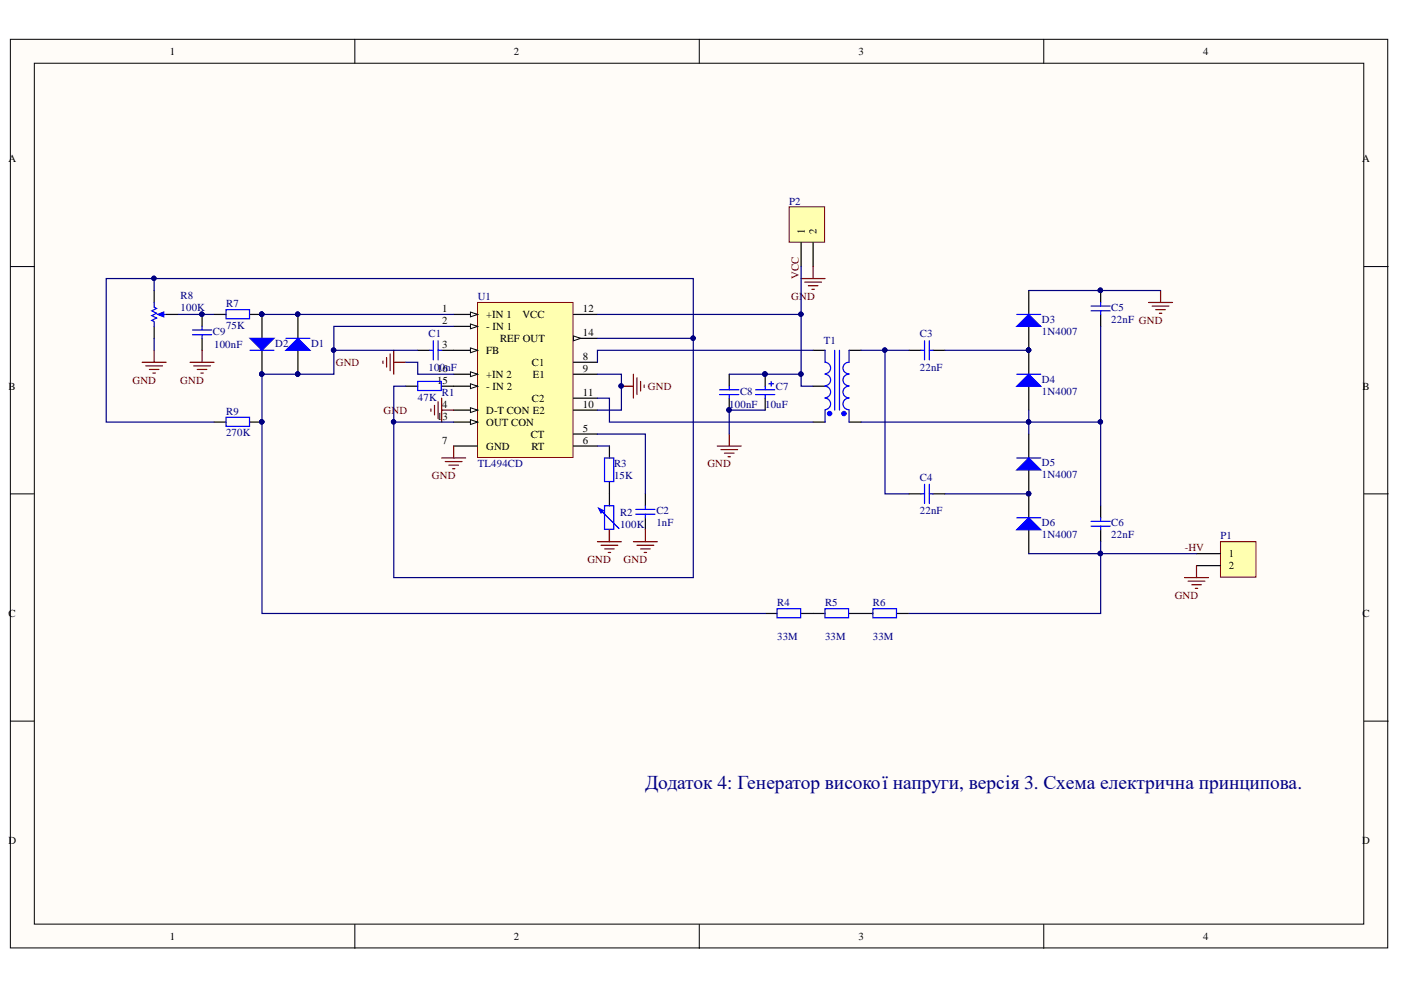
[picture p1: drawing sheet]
<svg xmlns="http://www.w3.org/2000/svg" width="297mm" height="210mm" viewBox="0 0 297 210" stroke-linecap="round" stroke-linejoin="round" font-family="sans-serif">
<g fill="#fffcf8" stroke="#000" stroke-width=".21">
<path d="M2.2 8.3h292v192.7h-292z"/>
<path d="M7.3 13.4h281.8v182.5h-281.8z"/>
</g>
<path d="M75.2 8.3v5.1M148.3 8.3v5.1M221.3 8.3v5.1M2.2 56.5h5.1M289.2 56.5h5.1M2.2 104.7h5.1M289.2 104.7h5.1M2.2 152.9h5.1M289.2 152.9h5.1M75.2 196v5.1M148.3 196v5.1M221.3 196v5.1" fill="none" stroke="#000" stroke-width=".21"/>
<path d="M101.2 64.1h20.3v32.9h-20.3z" fill="#ffffb0" stroke="#800000" stroke-width=".21"/>
<path d="M121.6 66.7h5.1M96.2 87h5.1M121.6 87h5.1" fill="none" stroke="#000" stroke-width=".25"/>
<path d="M99.7 86.4l1.6 .6-1.6 .5z" fill="#fffcf8"/>
<path d="M99.7 86.4l1.6 .6-1.6 .5z" fill="none" stroke="#000" stroke-width=".21"/>
<path d="M96.2 89.5h5.1" fill="none" stroke="#000" stroke-width=".25"/>
<path d="M99.7 89l1.6 .5-1.6 .5z" fill="#fffcf8"/>
<path d="M99.7 89l1.6 .5-1.6 .5z" fill="none" stroke="#000" stroke-width=".21"/>
<path d="M96.2 81.9h5.1M121.6 94.6h5.1" fill="none" stroke="#000" stroke-width=".25"/>
<path d="M99.7 81.4l1.6 .5-1.6 .5z" fill="#fffcf8"/>
<path d="M99.7 81.4l1.6 .5-1.6 .5z" fill="none" stroke="#000" stroke-width=".21"/>
<path d="M96.2 79.3h5.1" fill="none" stroke="#000" stroke-width=".25"/>
<path d="M99.7 78.8l1.6 .5-1.6 .6z" fill="#fffcf8"/>
<path d="M99.7 78.8l1.6 .5-1.6 .6z" fill="none" stroke="#000" stroke-width=".21"/>
<path d="M96.2 66.7h5.1" fill="none" stroke="#000" stroke-width=".25"/>
<path d="M99.7 66.2l1.6 .5-1.6 .5z" fill="#fffcf8"/>
<path d="M99.7 66.2l1.6 .5-1.6 .5z" fill="none" stroke="#000" stroke-width=".21"/>
<path d="M96.2 69.2h5.1" fill="none" stroke="#000" stroke-width=".25"/>
<path d="M99.7 68.7l1.6 .5-1.6 .5z" fill="#fffcf8"/>
<path d="M99.7 68.7l1.6 .5-1.6 .5z" fill="none" stroke="#000" stroke-width=".21"/>
<path d="M96.2 74.3h5.1" fill="none" stroke="#000" stroke-width=".25"/>
<path d="M99.7 73.8l1.6 .5-1.6 .5z" fill="#fffcf8"/>
<path d="M99.7 73.8l1.6 .5-1.6 .5z" fill="none" stroke="#000" stroke-width=".21"/>
<path d="M121.6 76.8h5.1M121.6 79.3h5.1M121.6 71.7h5.1M96.2 94.6h5.1M121.6 84.4h5.1" fill="none" stroke="#000" stroke-width=".25"/>
<path d="M121.6 71.2l1.5 .5-1.5 .5z" fill="#fffcf8"/>
<path d="M121.6 71.2l1.5 .5-1.5 .5z" fill="none" stroke="#000" stroke-width=".21"/>
<path d="M63.2 66.7v5M63.2 74.3v5M121.6 92h5.1" fill="none" stroke="#000" stroke-width=".25"/>
<g fill="#000080" stroke="#000080" stroke-width=".21">
<circle cx="63.1" cy="79.3" r=".46"/>
<circle cx="63.1" cy="66.6" r=".46"/>
</g>
<path d="M60.6 74.3l2.6-2.6 2.5 2.6z" fill="#00f"/>
<path d="M60.6 74.3l2.6-2.6 2.5 2.6zM60.6 71.7h5.1" fill="none" stroke="#00f" stroke-width=".25"/>
<g fill="#000080" stroke="#000080" stroke-width=".21">
<circle cx="63.1" cy="79.3" r=".46"/>
<circle cx="63.1" cy="66.6" r=".46"/>
<circle cx="55.5" cy="66.6" r=".46"/>
<circle cx="55.5" cy="79.3" r=".46"/>
</g>
<path d="M55.5 66.7v5M55.5 74.3v5" fill="none" stroke="#000" stroke-width=".25"/>
<path d="M53 71.7h5.1l-2.6 2.6z" fill="#00f"/>
<g fill="none" stroke="#00f" stroke-width=".25">
<path d="M53 71.7h5.1l-2.6 2.6zM53 74.3h5.1M91.1 74.3h.8M91.9 72.2v4.1M92.9 74.3h.7M92.9 72.2v4.1M88.6 80.9h4.9v1.9h-4.9zM127.4 108.3l3.8 3.8M128.2 107.2h1.9v5h-1.9zM134.8 109h4.1M134.8 108h4.1M136.8 107.2v.8"/>
<path d="M136.8 109v.8"/>
</g>
<g fill="#000080" stroke="#000080" stroke-width=".21">
<circle cx="55.5" cy="66.6" r=".46"/>
<circle cx="55.5" cy="79.3" r=".46"/>
</g>
<path d="M88.6 74.3h2.5M93.6 74.3h2.6M86 81.9h2.6M93.6 81.9h2.6M129.2 104.7v2.5M129.2 112.3v2.6M136.8 104.7v2.5M136.8 109.8v2.5" fill="none" stroke="#000" stroke-width=".25"/>
<g fill="none" stroke="#800000" stroke-width=".25">
<path d="M81.2 76.6v.5M82 75.8v2M82.7 75v3.6M83.5 74.3v5M83.5 76.8h2.5M91.4 86.7v.5M92.1 85.9v2.1M92.9 85.2v3.5M93.6 84.4v5.1M93.6 87h2.6M93.6 97.1h5.1M94.4 97.9h3.6"/>
<path d="M95.2 98.6h2M95.9 99.4h.5M96.2 94.6v2.5M134.3 114.9h5.1M135.1 115.6h3.5M135.8 116.4h2M136.6 117.1h.5M136.8 112.3v2.6"/>
</g>
<path d="M126.9 107.8l1 .5-.5 .5z" fill="#00f"/>
<g fill="none" stroke="#00f" stroke-width=".25">
<path d="M174.9 79.3a1.22 1.22 0 0 1 1.2 1.3 1.22 1.22 0 0 1-1.2 1.2M174.9 74.3v2.5a1.22 1.22 0 0 1 1.2 1.2 1.22 1.22 0 0 1-1.2 1.2M177 74.3v12.7M178 74.3v12.7M180 79.4a1.22 1.22 0 0 0-1.3 1.2 1.22 1.22 0 0 0 1.3 1.2M180 74.3v2.5a1.22 1.22 0 0 0-1.3 1.2 1.22 1.22 0 0 0 1.3 1.2M128.2 97.1h1.9v5h-1.9zM152.6 82.6h4M152.6 83.7h4M154.6 81.9v.7M154.6 83.7v.7M160.2 82.6h4.1"/>
<path d="M160.2 83.7h4.1M162.2 81.9v.7M162.2 83.7v.7M163 81.4h1M163.5 80.9v1M174.9 84.4a1.22 1.22 0 0 1 1.2 1.2 1.22 1.22 0 0 1-1.2 1.3M174.9 81.9a1.23 1.23 0 0 1 1.2 1.2 1.23 1.23 0 0 1-1.2 1.2M174.9 87v2.5M180 84.4a1.22 1.22 0 0 0-1.3 1.2 1.22 1.22 0 0 0 1.3 1.3M180 81.9a1.23 1.23 0 0 0-1.3 1.2 1.23 1.23 0 0 0 1.3 1.2M180 87v2.5M126.9 107.8l1 .5-.5 .5z"/>
</g>
<g fill="none" stroke="#000" stroke-width=".25">
<path d="M154.6 79.3v2.6M162.2 79.3v2.6M172.4 74.3h2.5M180 74.3h2.6M218.1 61.6v5.1M218.1 69.2v5.1M129.2 94.6v2.5M154.6 84.4v2.6M162.2 84.4v2.6M172.4 89.5h2.5M172.4 81.9h2.5M180 89.5h2.6"/>
<path d="M129.2 102.2v2.5"/>
</g>
<g fill="none" stroke="#800000" stroke-width=".25">
<path d="M134.3 79.3v5.1M131.8 81.9h2.5M135.1 80.1v3.6M135.8 80.9v2M136.6 81.6v.5M152.1 94.6h5.1M152.8 95.3h3.6M153.6 96.1h2M154.4 96.8h.5M154.6 92v2.6M126.7 114.9h5.1M127.4 115.6h3.6"/>
<path d="M128.2 116.4h2M129 117.1h.5M129.2 112.3v2.6"/>
</g>
<g fill="#000080" stroke="#000080" stroke-width=".21">
<circle cx="131.7" cy="81.8" r=".46"/>
<circle cx="162.2" cy="79.3" r=".47"/>
<circle cx="154.6" cy="86.9" r=".46"/>
<circle cx="218.1" cy="74.2" r=".46"/>
</g>
<g fill="#00f" stroke="#00f" stroke-width=".21">
<circle cx="178.9" cy="87.7" r=".47"/>
<circle cx="175.9" cy="87.7" r=".47"/>
</g>
<path d="M215.6 69.2l2.5-2.5 2.6 2.5z" fill="#00f"/>
<path d="M215.6 69.2l2.5-2.5 2.6 2.5zM215.6 66.7h5.1" fill="none" stroke="#00f" stroke-width=".25"/>
<circle cx="218.1" cy="74.2" r=".46" fill="#000080" stroke="#000080" stroke-width=".21"/>
<path d="M218.1 74.3v5M218.1 81.9v5.1" fill="none" stroke="#000" stroke-width=".25"/>
<path d="M215.6 81.9l2.5-2.6 2.6 2.6z" fill="#00f"/>
<path d="M215.6 79.3h5.1M215.6 81.9l2.5-2.6 2.6 2.6z" fill="none" stroke="#00f" stroke-width=".25"/>
<g fill="#000080" stroke="#000080" stroke-width=".21">
<circle cx="218.1" cy="74.2" r=".46"/>
<circle cx="218.1" cy="104.7" r=".46"/>
</g>
<path d="M218.1 92v5.1M218.1 99.6v5.1" fill="none" stroke="#000" stroke-width=".25"/>
<path d="M215.6 99.6l2.5-2.5 2.6 2.5z" fill="#00f"/>
<path d="M215.6 99.6l2.5-2.5 2.6 2.5zM215.6 97.1h5.1" fill="none" stroke="#00f" stroke-width=".25"/>
<circle cx="218.1" cy="104.7" r=".46" fill="#000080" stroke="#000080" stroke-width=".21"/>
<path d="M218.1 104.7v5.1M218.1 112.3v5.1" fill="none" stroke="#000" stroke-width=".25"/>
<path d="M215.6 112.3l2.5-2.5 2.6 2.5z" fill="#00f"/>
<g fill="none" stroke="#00f" stroke-width=".25">
<path d="M195.3 74.3h.7M196 72.2v4.1M197 72.2v4.1M197 74.3h.8M231.3 64.9h4.1M231.3 65.9h4.1M233.4 64.1v.8M233.4 65.9v.8M195.3 104.7h.7M196 102.7v4M197 102.7v4M197 104.7h.8"/>
<path d="M215.6 112.3l2.5-2.5 2.6 2.5zM215.6 109.8h5.1M231.3 110.5h4.1M231.3 111.6h4.1M233.4 109.8v.7M233.4 111.6v.7"/>
</g>
<g fill="#000080" stroke="#000080" stroke-width=".21">
<circle cx="218.1" cy="104.7" r=".46"/>
<circle cx="233.3" cy="61.6" r=".47"/>
</g>
<path d="M192.7 74.3h2.6M197.8 74.3h2.5M233.4 61.6v2.5M233.4 66.7v2.5M192.7 104.7h2.6M197.8 104.7h2.5M233.4 107.2v2.6M233.4 112.3v2.6" fill="none" stroke="#000" stroke-width=".25"/>
<path d="M243.5 64.1h5.1M244.3 64.9h3.5M245 65.7h2.1M245.8 66.4h.5M246.1 61.6v2.5" fill="none" stroke="#800000" stroke-width=".25"/>
<path d="M258.8 114.9h7.5v7.5h-7.5z" fill="#ffffb0" stroke="#800000" stroke-width=".21"/>
<path d="M253.7 117.4h5.1M253.7 119.9h5.1" fill="none" stroke="#000" stroke-width=".25"/>
<path d="M253.7 119.9v2.6M251.1 122.5h5.1M251.9 123.2h3.6M252.7 124h2M253.4 124.7h.5" fill="none" stroke="#800000" stroke-width=".25"/>
<path d="M167.3 43.8h7.5v7.5h-7.5z" fill="#ffffb0" stroke="#800000" stroke-width=".21"/>
<path d="M169.9 51.5v5M172.4 51.5v5M32.7 61.6v2.5M32.7 69.2v2.5M42.8 66.7v2.5M42.8 71.7v2.6M45.4 66.7h2.5M53 66.7h2.5M162.2 130.1h2.6M169.9 130.1h5M180 130.1h5.1M190.2 130.1h2.5" fill="none" stroke="#000" stroke-width=".25"/>
<path d="M169.9 59.1h5M170.6 59.8h3.6M172.4 56.5v2.6M40.3 76.8h5.1M41.1 77.6h3.5M41.8 78.3h2.1M42.6 79.1h.5M42.8 74.3v2.5M171.4 60.6h2M172.1 61.3h.5" fill="none" stroke="#800000" stroke-width=".25"/>
<path d="M34 66.7h1.2M40.8 70h4.1M40.8 71h4.1M42.8 69.2v.8M42.8 71v.7M47.9 65.7h5v1.9h-5zM164.7 129.1h5.1v1.9h-5.1zM174.9 129.1h5v1.9h-5zM185.1 129.1h5v1.9h-5z" fill="none" stroke="#00f" stroke-width=".25"/>
<g fill="#000080" stroke="#000080" stroke-width=".21">
<circle cx="55.5" cy="66.6" r=".46"/>
<circle cx="42.8" cy="66.6" r=".46"/>
</g>
<path d="M33.4 66.7l1.3-.5v1z" fill="#00f"/>
<path d="M32.7 64.1v1l.5 .3-1 .5 1 .5-1 .5 1 .5-1 .5 .5 .3v1M33.4 66.7l1.3-.5v1zM47.9 88.5h5v1.9h-5z" fill="none" stroke="#00f" stroke-width=".25"/>
<path d="M35.2 66.7h2.6M45.4 89.5h2.5M53 89.5h2.5" fill="none" stroke="#000" stroke-width=".25"/>
<path d="M30.1 76.8h5.1M30.9 77.6h3.6M31.7 78.3h2M32.4 79.1h.5M32.7 74.3v2.5" fill="none" stroke="#800000" stroke-width=".25"/>
<g fill="#000080" stroke="#000080" stroke-width=".21">
<circle cx="55.5" cy="89.4" r=".46"/>
<circle cx="63.1" cy="66.6" r=".46"/>
<circle cx="55.5" cy="66.6" r=".46"/>
<circle cx="70.7" cy="74.2" r=".46"/>
<circle cx="83.4" cy="89.4" r=".46"/>
<circle cx="146.9" cy="71.7" r=".46"/>
<circle cx="131.7" cy="81.8" r=".46"/>
<circle cx="169.8" cy="79.3" r=".46"/>
<circle cx="162.2" cy="79.3" r=".47"/>
<circle cx="154.6" cy="86.9" r=".46"/>
<circle cx="218.1" cy="74.2" r=".46"/>
<circle cx="233.3" cy="117.4" r=".47"/>
<circle cx="218.1" cy="89.4" r=".46"/>
<circle cx="233.3" cy="89.4" r=".46"/>
<circle cx="187.6" cy="74.2" r=".46"/>
<circle cx="218.1" cy="104.7" r=".46"/>
<circle cx="233.3" cy="61.6" r=".47"/>
<circle cx="169.8" cy="66.6" r=".46"/>
<circle cx="42.8" cy="66.6" r=".46"/>
<circle cx="32.6" cy="59" r=".46"/>
<circle cx="63.1" cy="79.3" r=".46"/>
<circle cx="55.5" cy="79.3" r=".46"/>
</g>
<g fill="none" stroke="#000080" stroke-width=".25">
<path d="M32.7 59.1h-10.2v30.4h22.9M169.9 56.5v10.2M32.7 61.6v-2.5h114.3v12.6M32.7 71.7v2.6M37.8 66.7h7.6M55.5 66.7h40.7M70.8 74.3h17.8M86 76.8h2.6v2.5h7.6M96.2 69.2h-25.4v10.1h-15.3v50.8h106.7M126.7 71.7h20.3v50.8h-63.5v-33h12.7M126.7 79.3h5.1v7.7h-5.1M126.7 66.7h43.2v15.2h2.5"/>
<path d="M154.6 79.3h15.3M172.4 74.3h-45.7v2.5M182.6 74.3h10.1M187.6 74.3v30.4h5.1M200.3 74.3h17.8M218.1 61.6h28M233.4 69.2v20.3h-50.8M86 81.9h-2.5v7.6M126.7 92h10.1v12.7M126.7 84.4h2.5v5.1h43.2M126.7 94.6h2.5M162.2 87h-7.6v5"/>
<path d="M218.1 87v5M233.4 89.5v17.7M200.3 104.7h17.8M233.4 114.9v2.5h-15.3M253.7 117.4h-20.3v12.7h-40.7"/>
</g>
<text font-size="4.1" fill="#000080" x="136.8" y="167.2">Додаток 4: Генератор високої напруги, версія 3. Схема електрична принципова.</text>
<g font-size="2.3">
<text x="36" y="11.6">1</text>
<text x="109" y="11.6">2</text>
<text x="182" y="11.6">3</text>
<text x="255.1" y="11.6">4</text>
<text x="1.8" y="34.4">A</text>
<text x="288.8" y="34.4">A</text>
<text x="170.6" y="49.6" transform="rotate(-90 170.6 49.6)">1</text>
<text x="173.1" y="49.6" transform="rotate(-90 173.1 49.6)">2</text>
<text x="93.8" y="66.2">1</text>
<text x="93.8" y="68.7">2</text>
<text x="103.1" y="67.4">+IN 1</text>
<text x="103.1" y="70">- IN 1</text>
<text x="110.8" y="67.4">VCC</text>
<text x="123.6" y="66.2">12</text>
<text x="123.6" y="71.2">14</text>
<text x="93.8" y="73.8">3</text>
<text x="103.1" y="75">FB</text>
<text x="106" y="72.5">REF OUT</text>
<text x="112.8" y="77.6">C1</text>
<text x="123.6" y="76.3">8</text>
<text x="1.8" y="82.6">B</text>
<text x="92.7" y="81.4">15</text>
<text x="103.1" y="82.6">- IN 2</text>
<text x="103.1" y="80.1">+IN 2</text>
<text x="112.9" y="80.1">E1</text>
<text x="123.6" y="78.8">9</text>
<text x="123.6" y="83.9">11</text>
<text x="288.9" y="82.6">B</text>
<text x="92.7" y="89">1</text>
<text x="93.8" y="86.4">4</text>
<text x="93.8" y="89">3</text>
<text x="103.1" y="87.7">D-T CON E2</text>
<text x="112.8" y="85.2">C2</text>
<text x="123.6" y="86.4">10</text>
<text x="93.8" y="94">7</text>
<text x="103.1" y="90.2">OUT CON</text>
<text x="103.1" y="95.3">GND</text>
<text x="112.5" y="92.8">CT</text>
<text x="112.7" y="95.3">RT</text>
<text x="123.6" y="94">6</text>
<text x="123.6" y="91.5">5</text>
<text x="260.6" y="118.2">1</text>
<text x="260.6" y="120.7">2</text>
<text x="1.8" y="130.8">C</text>
<text x="288.9" y="130.8">C</text>
<text x="1.8" y="179.1">D</text>
<text x="288.8" y="179.1">D</text>
<text x="36" y="199.3">1</text>
<text x="109" y="199.3">2</text>
<text x="182" y="199.3">3</text>
<text x="255.1" y="199.3">4</text>
</g>
<g font-size="2.3" fill="#000080">
<text x="167.3" y="43.4">P2</text>
<text x="38.3" y="65.9">100K</text>
<text x="38.3" y="63.4">R8</text>
<text x="47.9" y="65.2">R7</text>
<text x="101.3" y="63.6">U1</text>
<text x="235.6" y="65.9">C5</text>
<text x="45.1" y="71">C9</text>
<text x="47.9" y="69.7">75K</text>
<text x="90.9" y="71.5">C1</text>
<text x="195" y="71.5">C3</text>
<text x="220.9" y="68.5">D3</text>
<text x="220.9" y="71">1N4007</text>
<text x="235.6" y="68.5">22nF GND</text>
<text x="45.4" y="73.8">100nF</text>
<text x="58.3" y="73.5">D2</text>
<text x="65.9" y="73.5">D1</text>
<text x="174.7" y="73">T1</text>
<text x="90.9" y="78.6">10106nF</text>
<text x="93.7" y="83.9">R1</text>
<text x="156.9" y="83.7">C8</text>
<text x="164.5" y="82.6">C7</text>
<text x="195" y="78.6">22nF</text>
<text x="220.9" y="81.1">D4</text>
<text x="220.9" y="83.7">1N4007</text>
<text x="47.9" y="88">R9</text>
<text x="88.6" y="84.9">47K</text>
<text x="154.6" y="86.4">100nF</text>
<text x="162.2" y="86.4">10uF</text>
<text x="47.9" y="92.5">270K</text>
<text x="101.3" y="99.1">TL494CD</text>
<text x="130.2" y="101.6">15K</text>
<text x="130.2" y="99.1">R3</text>
<text x="195" y="101.9">C4</text>
<text x="220.9" y="98.9">D5</text>
<text x="220.9" y="101.4">1N4007</text>
<text x="131.5" y="111.9">100K</text>
<text x="131.5" y="109.3">R2</text>
<text x="139.2" y="111.6">1nF</text>
<text x="139.2" y="109.1">C2</text>
<text x="195" y="109.1">22nF</text>
<text x="220.9" y="111.6">D6</text>
<text x="235.6" y="111.6">C6</text>
<text x="220.9" y="114.1">1N4007</text>
<text x="235.6" y="114.1">22nF</text>
<text x="258.8" y="114.4">P1</text>
<text x="164.8" y="128.6">R4</text>
<text x="174.9" y="128.6">R5</text>
<text x="185.1" y="128.6">R6</text>
<text x="164.8" y="135.7">33M</text>
<text x="174.9" y="135.7">33M</text>
<text x="185.1" y="135.7">33M</text>
</g>
<g font-size="2.3" fill="#800000">
<text x="169.3" y="59.1" transform="rotate(-90 169.3 59.1)">VCC</text>
<text x="167.7" y="63.6">GND</text>
<text x="71.2" y="77.6">GND</text>
<text x="28.1" y="81.4">GND</text>
<text x="38.2" y="81.4">GND</text>
<text x="137.4" y="82.6">GND</text>
<text x="81.3" y="87.7">GND</text>
<text x="91.6" y="101.6">GND</text>
<text x="150" y="99.1">GND</text>
<text x="124.5" y="119.5">GND</text>
<text x="132.2" y="119.5">GND</text>
<text x="251.2" y="116.9">-HV</text>
<text x="249.1" y="127">GND</text>
</g>
</svg>
